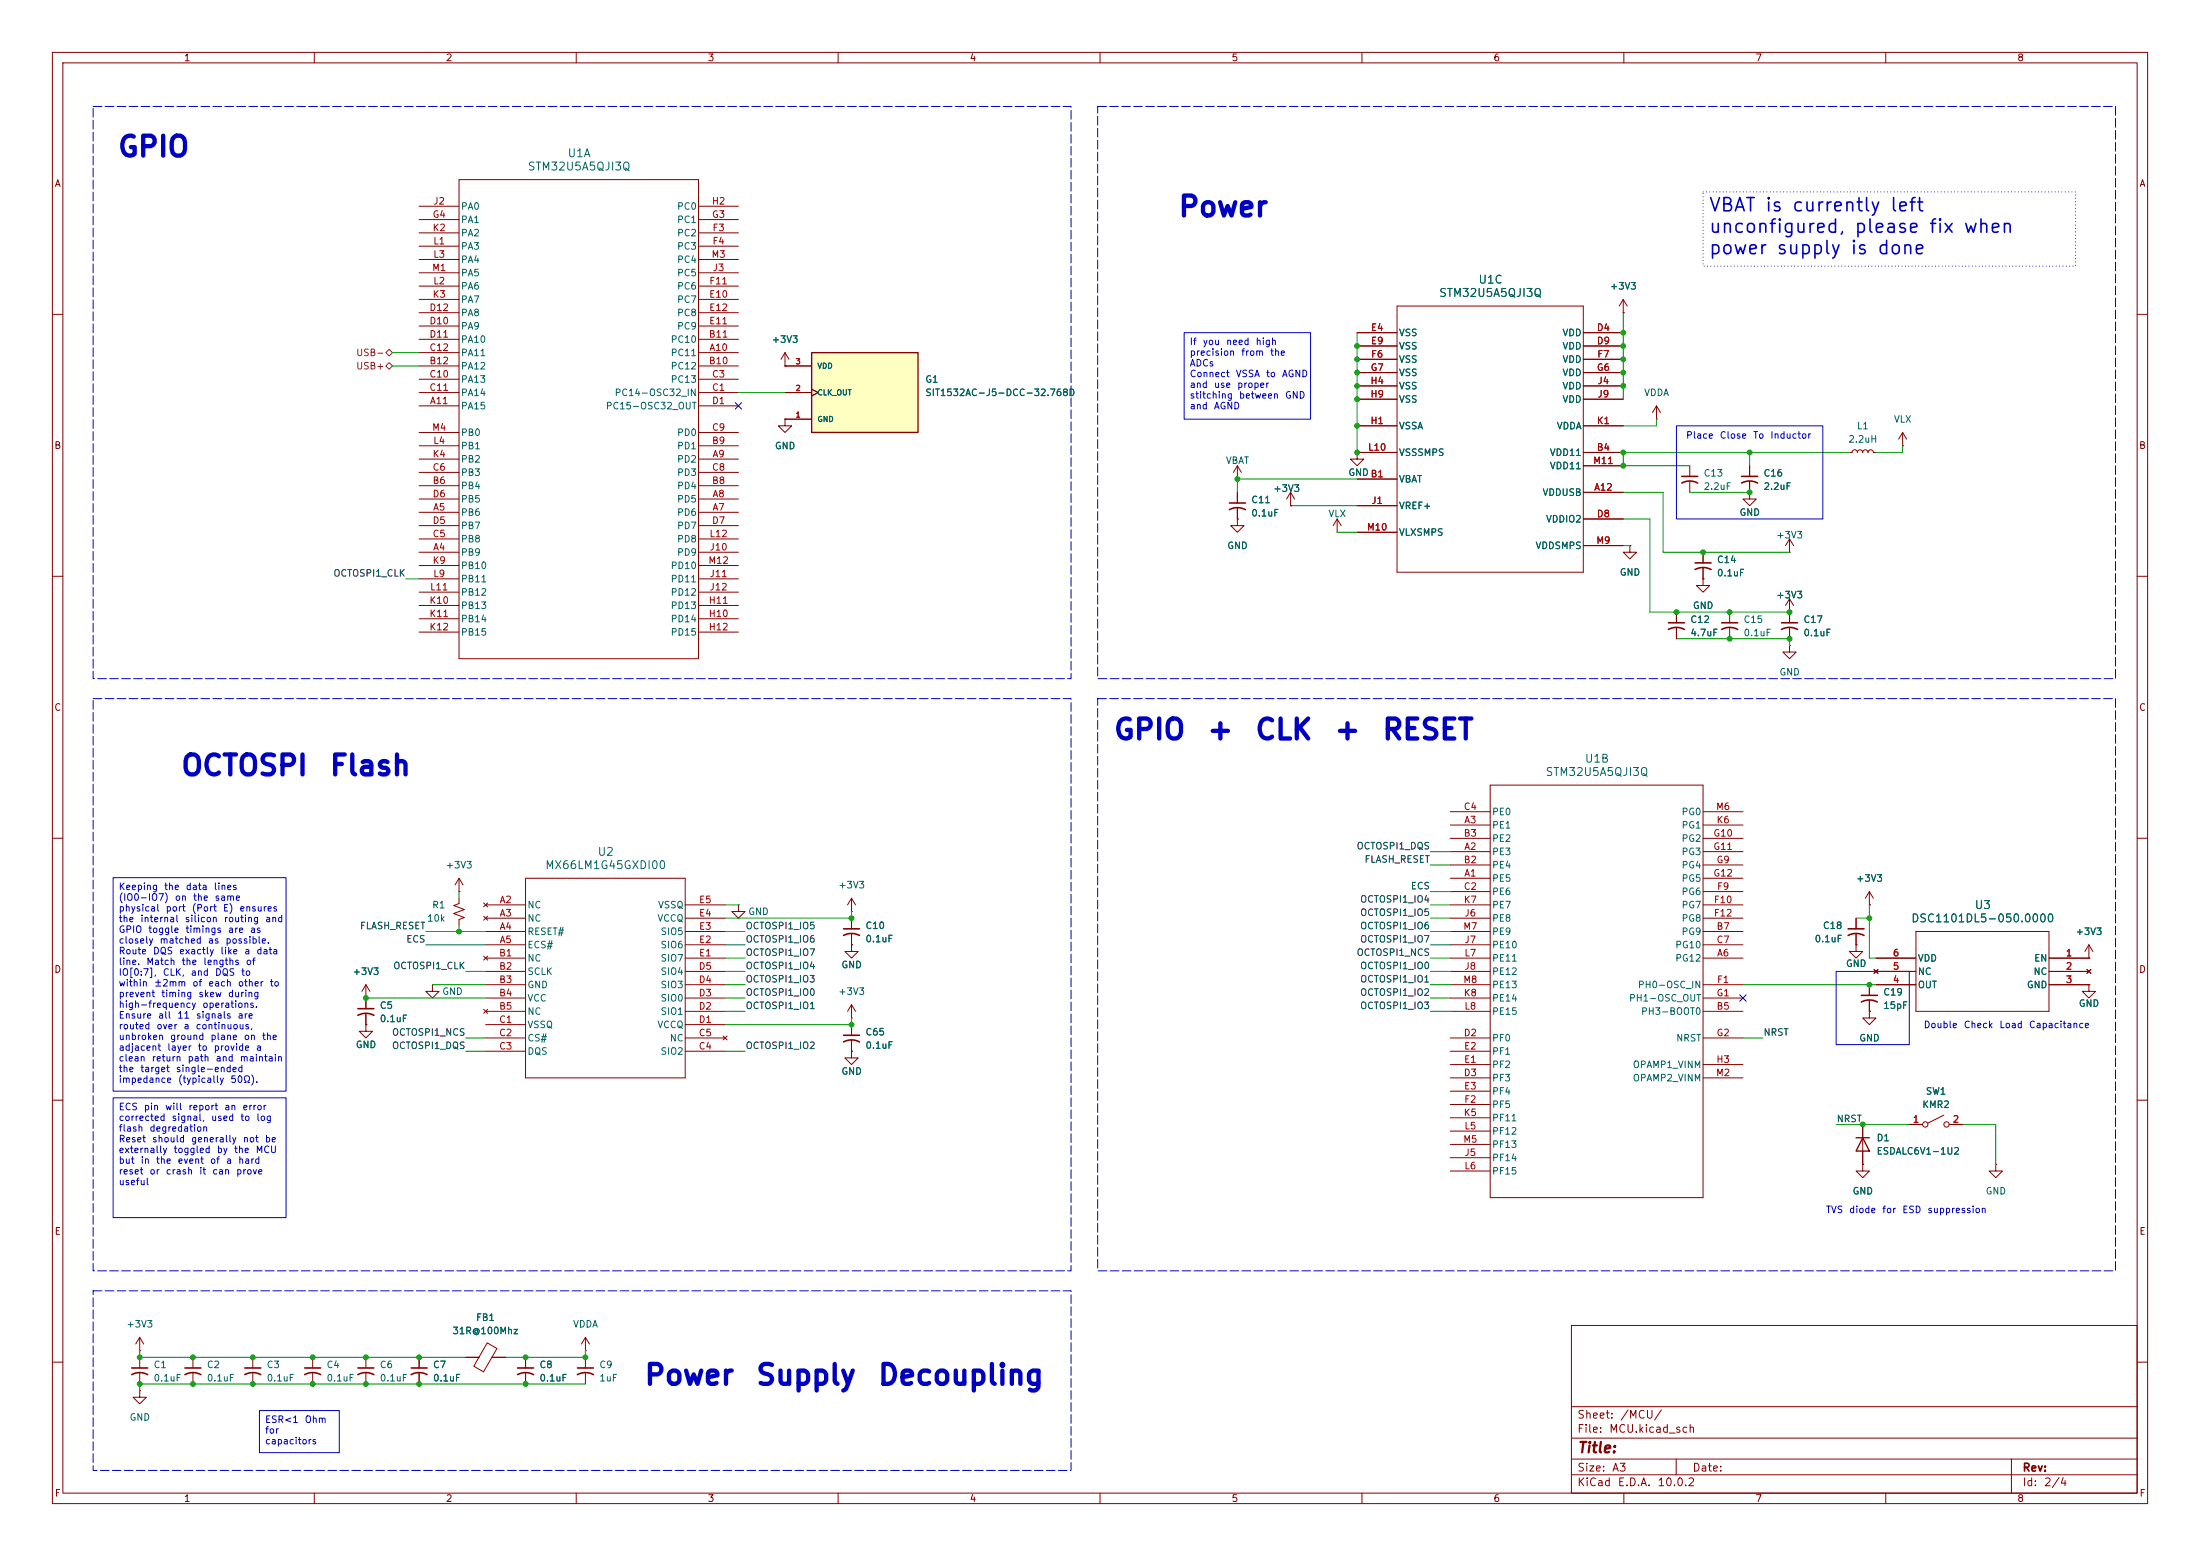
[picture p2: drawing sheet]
<svg xmlns="http://www.w3.org/2000/svg" width="420mm" height="297mm" viewBox="0 0 420 297" stroke-linecap="round" stroke-linejoin="round" font-family="sans-serif">
<g fill="none" stroke="#840000" stroke-width=".19">
<path d="M10 10h400v277h-400zM12 12h396v273h-396zM60 10v2M110 10v2M160 10v2M210 10v2M260 10v2M310 10v2M360 10v2M80 39.4h7.6M87.6 34.3h45.7v91.4h-45.7zM133.3 39.4h7.7"/>
<path d="M80 59.7h7.6M80 57.2h7.6M80 44.5h7.6M80 47h7.6M80 54.6h7.6M80 41.9h7.6M80 52.1h7.6M80 49.5h7.6M133.3 59.7h7.7M133.3 57.2h7.7M133.3 44.5h7.7M133.3 47h7.7"/>
<path d="M133.3 54.6h7.7M133.3 41.9h7.7M133.3 52.1h7.7M133.3 49.5h7.7M266.7 58.4h35.6v50.8h-35.6zM309.9 59.7h.1M309.9 57.2l-.8 1.2M309.9 57.2l.7 1.2M309.9 57.2v2.5M10 60h2M80 67.3h7.6M80 77.5h7.6"/>
<path d="M80 69.9h7.6M80 64.8h7.6M80 74.9h7.6M80 72.4h7.6M80 62.2h7.6M133.3 67.3h7.7M133.3 77.5h7.7M133.3 69.9h7.7M133.3 64.8h7.7M133.3 74.9h7.7M133.3 72.4h7.7M133.3 62.2h7.7"/>
<path d="M149.9 69.9h.1M149.9 67.3l-.8 1.3M149.9 67.3l.7 1.3M149.9 67.3v2.6M259.1 63.5h7.6M259.1 66h7.6M259.1 68.6h7.6M259.1 71.1h7.6M259.1 73.7h7.6M259.1 76.2h7.6M302.3 63.5h7.6M302.3 66h7.6"/>
<path d="M302.3 68.6h7.6M302.3 71.1h7.6M302.3 73.7h7.6M302.3 76.2h7.6M316.2 77.5l-.7 1.2M316.2 77.5l.8 1.2M316.2 77.5v2.5M408 60h2M80 97.8h7.6M80 95.3h7.6M80 87.6h7.6M80 92.7h7.6"/>
<path d="M80 85.1h7.6M80 90.2h7.6M80 82.6h7.6M133.3 97.8h7.7M133.3 95.3h7.7M133.3 87.6h7.7M133.3 92.7h7.7M133.3 85.1h7.7M133.3 90.2h7.7M133.3 82.6h7.7M149.9 80v1.3h1.2l-1.2 1.3-1.3-1.3h1.3M149.9 80h.1"/>
<path d="M236.2 91.4h.1M236.2 99.1v1.2h1.3l-1.3 1.3-1.3-1.3h1.3M236.2 99.1h.1M236.2 88.9l-.7 1.3M236.2 88.9l.8 1.3M236.2 88.9v2.5M236.2 94v2M236.2 97v2.1M246.4 96.5h.1M246.4 94l-.8 1.3M246.4 94l.7 1.3M246.4 94v2.5"/>
<path d="M255.3 99.1l-.8 1.2M255.3 99.1l.7 1.2M255.3 99.1v2.5M259.1 86.4v1.2h1.2l-1.2 1.3-1.3-1.3h1.3M259.1 86.4h.1M259.1 86.4h7.6M259.1 91.4h7.6M259.1 81.3h7.6M259.1 96.5h7.6M302.3 86.4h7.6M302.3 94h7.6M302.3 99.1h7.6"/>
<path d="M302.3 81.3h7.6M302.3 88.9h7.6M316.2 80h.1M322.6 88.9v2M322.6 91.9v2.1M334 94v1.3h1.3l-1.3 1.2-1.3-1.2h1.3M334 94h.1M334 88.9v2M334 91.9v2.1M353.1 86.4h.5l.1-.4 .4-.1 .3 .1 .2 .4 .1-.4 .4-.1 .4 .1 .1 .4 .1-.4 .4-.1 .4 .1 .1 .4 .2-.4 .3-.1 .4 .1 .1 .4h.5M363.2 85.1h.1M363.2 82.6l-.7 1.2"/>
<path d="M363.2 82.6l.8 1.2M363.2 82.6v2.5M10 110h2M80 105.4h7.6M80 102.9h7.6M80 100.3h7.6M80 118.1h7.6M80 115.6h7.6M80 110.5h7.6M80 113h7.6M80 108h7.6M133.3 105.4h7.7"/>
<path d="M133.3 102.9h7.7M133.3 100.3h7.7M133.3 118.1h7.7M133.3 115.6h7.7M133.3 110.5h7.7M133.3 113h7.7M133.3 108h7.7M255.3 101.6h.1M259.1 101.6h7.6M302.3 104.1h7.6M311.1 104.1v1.3h1.3l-1.3 1.3-1.2-1.3h1.2M311.1 104.1h.1"/>
<path d="M320 116.8v2.1M320 119.9v2M325.1 110.5v1.3h1.3l-1.3 1.2-1.3-1.2h1.3M325.1 110.5h.1M325.1 105.4v2M325.1 108.5v2M330.2 116.8v2.1M330.2 119.9v2M341.6 105.4h.1M341.6 116.8h.1M341.6 102.9v2.5M341.6 114.3v4.6"/>
<path d="M341.6 119.9v2M341.6 102.9l-.7 1.2M341.6 102.9l.8 1.2M341.6 114.3l-.7 1.3M341.6 114.3l.8 1.3M408 110h2M80 120.7h7.6M133.3 120.7h7.7M341.6 123.2v1.3h1.3l-1.3 1.2-1.2-1.2h1.2M341.6 123.2h.1M10 160h2M276.9 157.5h7.6"/>
<path d="M276.9 154.9h7.6M284.5 149.9h40.6v78.7h-40.6zM325.1 157.5h7.6M325.1 154.9h7.6M408 160h2M87.6 170.2h.1M87.6 171.5v1l-1 .3 2 .8-2 .8 2 .7-1 .4v1M87.6 167.6l-.7 1.3M87.6 167.6l.8 1.3M87.6 167.6v2.6M141 172.7v1.3h1.2l-1.2 1.3-1.3-1.3h1.3M141 172.7h.1"/>
<path d="M162.6 174h.1M162.6 171.5v2.5M162.6 175.3v2M162.6 178.3v2M162.6 171.5l-.8 1.2M162.6 171.5l.7 1.2M276.9 167.6h7.6M276.9 162.6h7.6M276.9 165.1h7.6M276.9 160h7.6M276.9 177.8h7.6M276.9 170.2h7.6"/>
<path d="M276.9 172.7h7.6M276.9 175.3h7.6M325.1 167.6h7.6M325.1 162.6h7.6M325.1 165.1h7.6M325.1 160h7.6M325.1 177.8h7.6M325.1 170.2h7.6M325.1 172.7h7.6M325.1 175.3h7.6M354.3 175.3v2M354.3 178.3v2"/>
<path d="M356.9 172.7h.1M356.9 170.2v2.5M356.9 170.2l-.8 1.3M356.9 170.2l.7 1.3M365.8 177.8h25.4v15.2h-25.4zM69.8 195.6v1.3h1.3l-1.3 1.2-1.2-1.2h1.2M69.8 195.6h.1M69.8 190.5v2M69.8 193.5v2.1M162.6 194.3h.1M162.6 180.3v1.3h1.2l-1.2 1.3-1.3-1.3h1.3M162.6 180.3h.1"/>
<path d="M162.6 191.8v2.5M162.6 195.6v2M162.6 198.6v2.1M162.6 191.8l-.8 1.2M162.6 191.8l.7 1.2M276.9 182.9h7.6M276.9 193h7.6M276.9 180.3h7.6M276.9 198.1h7.6M276.9 188h7.6M276.9 190.5h7.6M276.9 185.4h7.6"/>
<path d="M325.1 182.9h7.6M325.1 193h7.6M325.1 180.3h7.6M325.1 198.1h7.6M325.1 188h7.6M325.1 190.5h7.6M354.3 180.3v1.3h1.3l-1.3 1.3-1.2-1.3h1.2M354.3 180.3h.1M356.9 193v1.3h1.2l-1.2 1.3-1.3-1.3h1.3M356.9 193h.1M356.9 188v2M356.9 191v2"/>
<path d="M357.8 185l.7 .8M358.1 182.9h7.7M358.1 188h7.7M358.1 185.4h7.7M358.5 185l-.7 .8M391.2 182.9h7.6M391.2 188h7.6M391.2 185.4h7.6M398.4 185l.8 .8M398.8 188v1.2h1.2l-1.2 1.3-1.3-1.3h1.3M398.8 188h.1M398.8 182.9h.1"/>
<path d="M398.8 180.3l-.8 1.3M398.8 180.3l.7 1.3M398.8 180.3v2.6M399.2 185l-.8 .8M10 210h2M162.6 200.7v1.2h1.2l-1.2 1.3-1.3-1.3h1.3M162.6 200.7h.1M276.9 205.7h7.6M276.9 203.2h7.6M276.9 200.7h7.6M276.9 208.3h7.6M276.9 210.8h7.6"/>
<path d="M276.9 213.4h7.6M276.9 215.9h7.6M276.9 218.4h7.6M325.1 205.7h7.6M325.1 203.2h7.6M355.6 214.6v7.6M364.5 214.6h2.5M371.1 212.9l-3.1 1.5M372.1 214.6h2.5M408 210h2M276.9 221h7.6M276.9 223.5h7.6"/>
<path d="M355.6 222.2v1.3h1.3l-1.3 1.3-1.3-1.3h1.3M355.6 222.2h.1M381 222.2v1.3h1.3l-1.3 1.3-1.3-1.3h1.3M381 222.2h.1M80 259.1v2M88.9 259.1h2.5M93 256.3l1.9 1.1-2.6 4.4-1.9-1zM93.9 259.1h2.6M100.3 259.1v2M111.8 257.8h.1M111.8 255.3v2.5M111.8 259.1v2"/>
<path d="M111.8 255.3l-.8 1.2M111.8 255.3l.7 1.2M300 253h108v32h-108zM10 260h2M80 262.1v2.1M100.3 262.1v2.1M111.8 262.1v2.1M300 278.5h108M300 274.5h108M300 268.5h108M320 278.5v3M384 278.5v6.5"/>
<path d="M408 260h2M60 285v2M110 285v2M160 285v2M210 285v2M260 285v2M300 281.5h108M310 285v2M360 285v2"/>
<circle cx="367.5" cy="214.6" r=".51"/>
<circle cx="371.6" cy="214.6" r=".51"/>
</g>
<g fill="none" stroke="#840000" stroke-width=".3">
<path d="M234.7 97.3a3.2 3.2 0 0 1 3 0M234.7 96h3M321.1 92.2a3.2 3.2 0 0 1 3 0M321.1 90.9h3M332.5 92.2a3.2 3.2 0 0 1 3 0M332.5 90.9h3M318.5 118.9h3.1M323.6 108.7a3.2 3.2 0 0 1 3 0M323.6 107.4h3M328.7 118.9h3M340.1 118.9h3.1M318.5 120.1a3.2 3.2 0 0 1 3.1 0"/>
<path d="M328.7 120.1a3.2 3.2 0 0 1 3 0M340.1 120.1a3.2 3.2 0 0 1 3.1 0M161 178.6a3.2 3.2 0 0 1 3.1 0M161 177.3h3.1M352.8 178.6a3.2 3.2 0 0 1 3.1 0M352.8 177.3h3.1M68.3 193.8a3.2 3.2 0 0 1 3.1 0M68.3 192.5h3.1M161 198.9a3.2 3.2 0 0 1 3.1 0M161 197.6h3.1M355.3 191.3a3.2 3.2 0 0 1 3.1 0M355.3 190h3.1"/>
<path d="M78.5 262.4a3.2 3.2 0 0 1 3 0M78.5 261.1h3M98.8 262.4a3.2 3.2 0 0 1 3.1 0M98.8 261.1h3.1M110.2 262.4a3.2 3.2 0 0 1 3.1 0M110.2 261.1h3.1"/>
</g>
<path d="M354.3 217.2h2.6M355.6 217.2l1.3 2.5h-2.6z" fill="none" stroke="#840000" stroke-width=".25"/>
<path d="M154.9 67.3h20.4v15.3h-20.4z" fill="#ffffc2"/>
<path d="M154.9 67.3h20.4v15.3h-20.4z" fill="none" stroke="#840000" stroke-width=".25"/>
<g fill="none" stroke="#840000" stroke-width=".19">
<path d="M309.9 59.7h.1M149.9 69.9h.1M149.9 74.9h5M149.9 69.9h5M154.9 74.3l1.3 .6-1.3 .7M259.1 63.5h7.6M259.1 66h7.6M259.1 68.6h7.6M259.1 71.1h7.6M259.1 73.7h7.6M259.1 76.2h7.6M302.3 63.5h7.6"/>
<path d="M302.3 66h7.6M302.3 68.6h7.6M302.3 71.1h7.6M302.3 73.7h7.6M302.3 76.2h7.6M149.9 80h.1M149.9 80h5M236.2 99.1h.1M236.2 94v2M236.2 97v2.1M246.4 96.5h.1M259.1 86.4h.1"/>
<path d="M259.1 91.4h7.6M259.1 86.4h7.6M259.1 81.3h7.6M259.1 96.5h7.6M302.3 94h7.6M302.3 86.4h7.6M302.3 99.1h7.6M302.3 81.3h7.6M302.3 88.9h7.6M334 94h.1M334 88.9v2M334 91.9v2.1"/>
<path d="M259.1 101.6h7.6M302.3 104.1h7.6M311.1 104.1h.1M320 116.8v2.1M320 119.9v2M325.1 110.5h.1M325.1 105.4v2M325.1 108.5v2M341.6 116.8h.1M341.6 116.8v2.1M341.6 119.9v2M92.3 172.3l.8 .8"/>
<path d="M92.3 174.9l.8 .7M92.7 172.7h7.6M92.7 175.3h7.6M92.7 177.8h7.6M93.1 172.3l-.8 .8M93.1 174.9l-.8 .7M100.3 167.6h30.5v38.1h-30.5zM130.8 172.7h7.6M130.8 175.3h7.6M130.8 177.8h7.6M162.6 175.3v2M162.6 178.3v2"/>
<path d="M354.3 175.3v2M354.3 178.3v2M356.9 172.7h.1M69.8 190.5h.1M69.8 195.6h.1M69.8 188v4.5M69.8 193.5v2.1M69.8 188l-.7 1.2M69.8 188l.8 1.2M82.5 188v1.2h1.3l-1.3 1.3-1.2-1.3h1.2M82.5 188h.1M92.3 182.5l.8 .8"/>
<path d="M92.3 192.7l.8 .7M92.7 180.3h7.6M92.7 182.9h7.6M92.7 185.4h7.6M92.7 188h7.6M92.7 190.5h7.6M92.7 193h7.6M92.7 195.6h7.6M92.7 198.1h7.6M93.1 182.5l-.8 .8M93.1 192.7l-.8 .7M130.8 180.3h7.6"/>
<path d="M130.8 182.9h7.6M130.8 185.4h7.6M130.8 188h7.6M130.8 190.5h7.6M130.8 193h7.6M130.8 195.6h7.6M130.8 198.1h7.6M138 197.7l.8 .8M138.8 197.7l-.8 .8M162.6 180.3h.1M162.6 195.6v2M162.6 198.6v2.1"/>
<path d="M354.3 180.3h.1M356.9 193h.1M356.9 188v2M356.9 191v2M357.8 185l.7 .8M358.1 182.9h7.7M358.1 185.4h7.7M358.1 188h7.7M358.5 185l-.7 .8M391.2 182.9h7.6M391.2 185.4h7.6M391.2 188h7.6"/>
<path d="M398.4 185l.8 .8M398.8 182.9h.1M398.8 188h.1M399.2 185l-.8 .8M92.7 200.7h7.6M130.8 200.7h7.6M162.6 200.7h.1M355.6 214.6v2.6M355.6 219.7v2.5M364.5 214.6h2.5M372.1 214.6h2.5M355.6 222.2h.1"/>
<path d="M26.7 257.8h.1M26.7 255.3l-.8 1.2M26.7 255.3l.7 1.2M26.7 255.3v2.5M26.7 259.1v2M36.8 259.1v2M48.3 259.1v2M59.7 259.1v2M69.8 259.1v2M80 259.1v2M88.9 259.1h2.5M94 259.1h2.5"/>
<path d="M100.3 259.1v2M26.7 265.4v1.3h1.2l-1.2 1.3-1.3-1.3h1.3M26.7 265.4h.1M26.7 262.1v2.1M36.8 262.1v2.1M48.3 262.1v2.1M59.7 262.1v2.1M69.8 262.1v2.1M80 262.1v2.1M100.3 262.1v2.1"/>
</g>
<path d="M25.1 262.4a3.2 3.2 0 0 1 3.1 0M25.1 261.1h3.1M35.3 262.4a3.2 3.2 0 0 1 3.1 0M35.3 261.1h3.1M46.7 262.4a3.2 3.2 0 0 1 3.1 0M46.7 261.1h3.1M58.2 262.4a3.2 3.2 0 0 1 3 0M58.2 261.1h3M68.3 262.4a3.2 3.2 0 0 1 3.1 0M68.3 261.1h3.1" fill="none" stroke="#840000" stroke-width=".3"/>
<path d="M73.7 67.3l.6-.6 .6 .6-.6 .6zM73.7 69.9l.6-.7 .6 .7-.6 .6z" fill="none" stroke="#725600" stroke-width=".19"/>
<g fill="none" stroke="#009600" stroke-width=".19">
<path d="M309.9 59.7v16.5M74.9 67.3h5.1M74.9 69.9h5.1M141 74.9h8.9M259.1 63.5v22.9M246.4 96.5h12.7M259.1 91.4h-22.9v2.6M309.9 94h7.6v11.4h24.1M309.9 99.1h5.1v17.7h26.6M316.2 80v1.3h-6.3M322.6 94h11.4M334 86.4v2.5"/>
<path d="M353.1 86.4h-43.2v2.5h12.7M363.2 85.1v1.3h-5.1M77.5 110.5h2.5M255.3 101.6h3.8M309.9 104.1h1.2M320 121.9h21.6v1.3M81.3 177.8h11.4M87.6 170.2v1.3M87.6 176.5v1.3M138.4 177.8h3.8M138.4 172.7h2.6M162.6 174v1.3h-24.2"/>
<path d="M273 175.3h3.9M273 177.8h3.9M273 172.7h3.9M273 162.6h3.9M273 165.1h3.9M273 170.2h3.9M354.3 175.3h2.6M356.9 172.7v10.2h1.2M69.8 190.5h22.9M81.3 180.3h11.4M82.5 188h10.2M88.9 185.4h3.8"/>
<path d="M88.9 198.1h3.8M138.4 182.9h3.8M138.4 188h3.8M138.4 185.4h3.8M138.4 190.5h3.8M138.4 180.3h3.8M138.4 193h3.8M162.6 194.3v1.3h-24.2M273 182.9h3.9M273 188h3.9M273 185.4h3.9M273 190.5h3.9"/>
<path d="M273 180.3h3.9M273 193h3.9M332.7 188h25.4M332.7 198.1h3.8M88.9 200.7h3.8M138.4 200.7h3.8M350.5 214.6h14M374.6 214.6h6.4v7.6M26.7 257.8v1.3h62.2M111.8 257.8v1.3h-15.3M111.8 264.2h-85.1v1.2"/>
</g>
<path d="M140.4 76.9l1.2 1.2M141.6 76.9l-1.2 1.2M332.1 189.9l1.2 1.2M333.3 189.9l-1.2 1.2" fill="none" stroke="#000084" stroke-width=".19"/>
<path d="M226.1 63.5h24.1v16.5h-24.1zM320 81.3h28v17.8h-28zM21.6 167.5h33v40.8h-33zM350.5 185.4h14v14h-14zM21.6 209.6h33v22.8h-33zM49.5 269.2h15.3v8.1h-15.3z" fill="none" stroke="#0000c2" stroke-width=".19"/>
<path d="M325.1 36.6h71.1v14.2h-71.1z" fill="none" stroke="#0000c2" stroke-width=".19" stroke-dasharray="0 .6"/>
<path d="M17.8 20.3h186.7v109.2h-186.7zM209.5 20.3h194.4v109.2h-194.4zM17.8 133.4h186.7v109.2h-186.7zM209.5 133.4h194.4v109.2h-194.4zM17.8 246.4h186.7v34.3h-186.7z" fill="none" stroke="#0000c2" stroke-width=".19" stroke-dasharray="1.7 .6"/>
<g fill="#009600" stroke="#009600" stroke-width=".19">
<circle cx="320" cy="116.8" r=".46"/>
<circle cx="341.6" cy="116.8" r=".46"/>
<circle cx="325.1" cy="105.4" r=".46"/>
<circle cx="330.2" cy="116.8" r=".46"/>
<circle cx="334" cy="86.4" r=".46"/>
<circle cx="330.2" cy="121.9" r=".46"/>
<circle cx="341.6" cy="121.9" r=".46"/>
<circle cx="259.1" cy="81.3" r=".46"/>
<circle cx="259.1" cy="86.4" r=".46"/>
<circle cx="236.2" cy="91.4" r=".46"/>
<circle cx="259.1" cy="76.2" r=".46"/>
<circle cx="259.1" cy="68.6" r=".46"/>
<circle cx="259.1" cy="66" r=".46"/>
<circle cx="259.1" cy="71.1" r=".46"/>
<circle cx="259.1" cy="73.7" r=".46"/>
<circle cx="309.9" cy="73.7" r=".46"/>
<circle cx="309.9" cy="88.9" r=".46"/>
<circle cx="309.9" cy="86.4" r=".46"/>
<circle cx="309.9" cy="68.6" r=".46"/>
<circle cx="309.9" cy="71.1" r=".46"/>
<circle cx="334" cy="94" r=".46"/>
<circle cx="356.9" cy="188" r=".46"/>
<circle cx="356.9" cy="175.3" r=".46"/>
<circle cx="355.6" cy="214.6" r=".46"/>
<circle cx="309.9" cy="66" r=".46"/>
<circle cx="309.9" cy="63.5" r=".46"/>
<circle cx="162.6" cy="195.6" r=".46"/>
<circle cx="162.6" cy="175.3" r=".46"/>
<circle cx="69.8" cy="190.5" r=".46"/>
<circle cx="87.6" cy="177.8" r=".46"/>
<circle cx="26.7" cy="259.1" r=".46"/>
<circle cx="36.8" cy="259.1" r=".46"/>
<circle cx="80" cy="264.2" r=".46"/>
<circle cx="69.8" cy="264.2" r=".46"/>
<circle cx="48.3" cy="264.2" r=".46"/>
<circle cx="59.7" cy="264.2" r=".46"/>
<circle cx="48.3" cy="259.1" r=".46"/>
<circle cx="36.8" cy="264.2" r=".46"/>
<circle cx="59.7" cy="259.1" r=".46"/>
<circle cx="26.7" cy="264.2" r=".46"/>
<circle cx="69.8" cy="259.1" r=".46"/>
<circle cx="100.3" cy="259.1" r=".46"/>
<circle cx="80" cy="259.1" r=".46"/>
<circle cx="100.3" cy="264.2" r=".46"/>
<circle cx="111.8" cy="259.1" r=".46"/>
</g>
<g font-size="3.8" fill="#0000c2">
<text x="22.2" y="30.9">GPIO</text>
<text x="224.7" y="42.3">Power</text>
<text x="212.4" y="142.1">GPIO</text>
<text x="230.2" y="142.1">+</text>
<text x="239.4" y="142.1">CLK</text>
<text x="254.5" y="142.1">+</text>
<text x="263.7" y="142.1">RESET</text>
<text x="34.3" y="149">OCTOSPI</text>
<text x="62.7" y="149">Flash</text>
<text x="122.8" y="265.3">Power</text>
<text x="144.1" y="265.3">Supply</text>
<text x="167.4" y="265.3">Decoupling</text>
</g>
<g font-size="2.5" fill="#0000c2">
<text x="326.1" y="41">VBAT is currently left</text>
<text x="326.1" y="45.1">unconfigured, please fix when</text>
<text x="326.1" y="49.2">power supply is done</text>
</g>
<text font-size="2" fill="#840000" x="301" y="277.8">Title:</text>
<g font-size="1.5" fill="#006464">
<text x="100.6" y="32.9">STM32U5A5QJI3Q</text>
<text x="108.2" y="30.4">U1A</text>
<text x="274.6" y="57">STM32U5A5QJI3Q</text>
<text x="282.1" y="54.5">U1C</text>
<text x="294.9" y="148.5">STM32U5A5QJI3Q</text>
<text x="302.4" y="145.9">U1B</text>
<text x="104" y="166.3">MX66LM1G45GXDI00</text>
<text x="114" y="163.7">U2</text>
<text x="376.9" y="173.9">U3</text>
<text x="364.7" y="176.4">DSC1101DL5-050.0000</text>
</g>
<g font-size="1.5" fill="#840000">
<text x="301" y="273.8">File:</text>
<text x="301" y="271.1">Sheet:</text>
<text x="307.1" y="273.8">MCU.kicad_sch</text>
<text x="309.2" y="271.1">/MCU/</text>
<text x="301" y="281.2">Size:</text>
<text x="307.6" y="281.2">A3</text>
<text x="323" y="281.2">Date:</text>
<text x="386" y="281.2">Rev:</text>
<text x="301" y="284">KiCad</text>
<text x="308.7" y="284">E.D.A.</text>
<text x="316.3" y="284">10.0.2</text>
<text x="386" y="284">Id:</text>
<text x="390.1" y="284">2/4</text>
</g>
<g font-size="1.3" fill="#840000">
<text x="35" y="12">1</text>
<text x="85" y="12">2</text>
<text x="135" y="12">3</text>
<text x="185" y="12">4</text>
<text x="235" y="12">5</text>
<text x="285" y="12">6</text>
<text x="335" y="12">7</text>
<text x="385" y="12">8</text>
<text x="10.3" y="36">A</text>
<text x="408.3" y="36">A</text>
<text x="10.3" y="86">B</text>
<text x="408.2" y="86">B</text>
<text x="10.3" y="136">C</text>
<text x="408.2" y="136">C</text>
<text x="10.3" y="186">D</text>
<text x="408.2" y="186">D</text>
<text x="10.3" y="236">E</text>
<text x="408.3" y="236">E</text>
<text x="10.3" y="286">F</text>
<text x="35" y="287">1</text>
<text x="85" y="287">2</text>
<text x="135" y="287">3</text>
<text x="185" y="287">4</text>
<text x="235" y="287">5</text>
<text x="285" y="287">6</text>
<text x="335" y="287">7</text>
<text x="385" y="287">8</text>
<text x="408.3" y="286">F</text>
</g>
<g font-size="1.3" fill="#a90000">
<text x="82.5" y="41.9">G4</text>
<text x="82.6" y="39.3">J2</text>
<text x="135.8" y="39.3">H2</text>
<text x="135.8" y="41.9">G3</text>
<text x="82.5" y="44.4">K2</text>
<text x="82.6" y="47">L1</text>
<text x="135.9" y="44.4">F3</text>
<text x="135.9" y="47">F4</text>
<text x="82.4" y="52">M1</text>
<text x="82.6" y="49.5">L3</text>
<text x="135.7" y="49.5">M3</text>
<text x="136" y="52">J3</text>
<text x="81.9" y="59.7">D12</text>
<text x="82.5" y="57.1">K3</text>
<text x="82.6" y="54.6">L2</text>
<text x="135.3" y="57.1">E10</text>
<text x="135.3" y="59.7">E12</text>
<text x="135.3" y="54.6">F11</text>
<text x="81.9" y="62.2">D10</text>
<text x="81.9" y="64.7">D11</text>
<text x="135.2" y="64.7">B11</text>
<text x="135.3" y="62.2">E11</text>
<text x="261.6" y="63.5">E4</text>
<text x="304.7" y="63.5">D4</text>
<text x="81.9" y="69.8">B12</text>
<text x="81.9" y="67.3">C12</text>
<text x="135.2" y="69.8">B10</text>
<text x="135.3" y="67.3">A10</text>
<text x="261.5" y="71.1">G7</text>
<text x="261.6" y="66">E9</text>
<text x="261.6" y="68.6">F6</text>
<text x="304.7" y="66">D9</text>
<text x="304.7" y="71.1">G6</text>
<text x="304.8" y="68.6">F7</text>
<text x="81.9" y="72.4">C10</text>
<text x="81.9" y="74.9">C11</text>
<text x="82" y="77.4">A11</text>
<text x="135.8" y="74.9">C1</text>
<text x="135.8" y="72.4">C3</text>
<text x="135.8" y="77.4">D1</text>
<text x="261.5" y="73.6">H4</text>
<text x="261.5" y="76.2">H9</text>
<text x="304.9" y="73.6">J4</text>
<text x="304.9" y="76.2">J9</text>
<text x="82.4" y="82.5">M4</text>
<text x="135.8" y="82.5">C9</text>
<text x="261.5" y="81.3">H1</text>
<text x="304.7" y="81.3">K1</text>
<text x="82.5" y="87.6">K4</text>
<text x="82.6" y="85.1">L4</text>
<text x="135.8" y="85.1">B9</text>
<text x="135.9" y="87.6">A9</text>
<text x="261.1" y="86.3">L10</text>
<text x="304" y="88.9">M11</text>
<text x="304.7" y="86.3">B4</text>
<text x="82.5" y="92.7">B6</text>
<text x="82.5" y="90.1">C6</text>
<text x="82.5" y="95.2">D6</text>
<text x="135.8" y="92.7">B8</text>
<text x="135.8" y="90.1">C8</text>
<text x="135.9" y="95.2">A8</text>
<text x="304.2" y="94">A12</text>
<text x="82.5" y="100.3">D5</text>
<text x="82.6" y="97.8">A5</text>
<text x="135.8" y="100.3">D7</text>
<text x="135.9" y="97.8">A7</text>
<text x="260.9" y="101.6">M10</text>
<text x="261.7" y="96.5">J1</text>
<text x="304.7" y="99">D8</text>
<text x="82.5" y="102.8">C5</text>
<text x="82.5" y="107.9">K9</text>
<text x="82.6" y="105.4">A4</text>
<text x="135.1" y="107.9">M12</text>
<text x="135.3" y="102.8">L12</text>
<text x="135.4" y="105.4">J10</text>
<text x="304.6" y="104.1">M9</text>
<text x="82" y="113">L11</text>
<text x="82.6" y="110.5">L9</text>
<text x="135.4" y="110.5">J11</text>
<text x="135.4" y="113">J12</text>
<text x="81.9" y="115.5">K10</text>
<text x="81.9" y="118.1">K11</text>
<text x="135.2" y="118.1">H10</text>
<text x="135.2" y="115.5">H11</text>
<text x="81.9" y="120.6">K12</text>
<text x="135.2" y="120.6">H12</text>
<text x="279.3" y="154.9">C4</text>
<text x="327.5" y="154.9">M6</text>
<text x="279.3" y="160">B3</text>
<text x="279.4" y="157.5">A3</text>
<text x="327" y="160">G10</text>
<text x="327.6" y="157.5">K6</text>
<text x="279.3" y="165.1">B2</text>
<text x="279.4" y="167.6">A1</text>
<text x="279.4" y="162.5">A2</text>
<text x="327" y="162.5">G11</text>
<text x="327" y="167.6">G12</text>
<text x="327.6" y="165.1">G9</text>
<text x="95.3" y="172.7">A2</text>
<text x="133.3" y="172.7">E5</text>
<text x="279.3" y="170.2">C2</text>
<text x="279.3" y="172.7">K7</text>
<text x="327.1" y="172.7">F10</text>
<text x="327.7" y="170.2">F9</text>
<text x="95.3" y="175.2">A3</text>
<text x="95.3" y="177.8">A4</text>
<text x="133.3" y="177.8">E3</text>
<text x="133.3" y="175.2">E4</text>
<text x="279.2" y="177.8">M7</text>
<text x="279.5" y="175.2">J6</text>
<text x="327.1" y="175.2">F12</text>
<text x="327.6" y="177.8">B7</text>
<text x="95.2" y="182.9">B1</text>
<text x="95.2" y="185.4">B2</text>
<text x="95.3" y="180.3">A5</text>
<text x="133.3" y="185.4">D5</text>
<text x="133.3" y="182.9">E1</text>
<text x="133.3" y="180.3">E2</text>
<text x="279.4" y="182.9">L7</text>
<text x="279.5" y="180.3">J7</text>
<text x="279.5" y="185.4">J8</text>
<text x="327.6" y="180.3">C7</text>
<text x="327.7" y="182.9">A6</text>
<text x="361.2" y="185.4">5</text>
<text x="361.2" y="182.9">6</text>
<text x="394.3" y="182.9">1</text>
<text x="394.3" y="185.4">2</text>
<text x="95.2" y="187.9">B3</text>
<text x="95.2" y="190.5">B4</text>
<text x="133.3" y="190.5">D3</text>
<text x="133.3" y="187.9">D4</text>
<text x="279.2" y="187.9">M8</text>
<text x="279.3" y="190.5">K8</text>
<text x="327.6" y="190.5">G1</text>
<text x="327.7" y="187.9">F1</text>
<text x="361.2" y="187.9">4</text>
<text x="394.3" y="187.9">3</text>
<text x="95.2" y="193">B5</text>
<text x="95.2" y="195.6">C1</text>
<text x="133.3" y="195.6">D1</text>
<text x="133.3" y="193">D2</text>
<text x="279.4" y="193">L8</text>
<text x="327.6" y="193">B5</text>
<text x="95.2" y="198.1">C2</text>
<text x="95.2" y="200.6">C3</text>
<text x="133.3" y="200.6">C4</text>
<text x="133.3" y="198.1">C5</text>
<text x="279.3" y="198.1">D2</text>
<text x="279.4" y="203.2">E1</text>
<text x="279.4" y="200.6">E2</text>
<text x="327.6" y="203.2">H3</text>
<text x="327.6" y="198.1">G2</text>
<text x="279.3" y="205.7">D3</text>
<text x="279.4" y="208.3">E3</text>
<text x="327.5" y="205.7">M2</text>
<text x="279.3" y="213.3">K5</text>
<text x="279.4" y="210.8">F2</text>
<text x="279.4" y="215.9">L5</text>
<text x="365.1" y="214.6">1</text>
<text x="372.7" y="214.6">2</text>
<text x="279.2" y="218.4">M5</text>
<text x="279.5" y="221">J5</text>
<text x="279.4" y="223.5">L6</text>
</g>
<g font-size="1.3" fill="#006464">
<text x="87.9" y="40.3">PA0</text>
<text x="129.1" y="40.3">PC0</text>
<text x="87.9" y="42.9">PA1</text>
<text x="87.9" y="45.4">PA2</text>
<text x="87.9" y="48">PA3</text>
<text x="129.1" y="45.4">PC2</text>
<text x="129.1" y="48">PC3</text>
<text x="129.1" y="42.9">PC1</text>
<text x="87.9" y="50.5">PA4</text>
<text x="87.9" y="53">PA5</text>
<text x="129.1" y="53">PC5</text>
<text x="129.1" y="50.5">PC4</text>
<text x="87.9" y="58.1">PA7</text>
<text x="87.9" y="55.6">PA6</text>
<text x="129.1" y="58.1">PC7</text>
<text x="129.1" y="55.6">PC6</text>
<text x="307.2" y="55.6">+3V3</text>
<text x="87.9" y="63.2">PA9</text>
<text x="87.9" y="65.7">PA10</text>
<text x="87.9" y="60.7">PA8</text>
<text x="127.9" y="65.7">PC10</text>
<text x="129.1" y="63.2">PC9</text>
<text x="129.1" y="60.7">PC8</text>
<text x="147.2" y="65.7">+3V3</text>
<text x="267" y="64.5">VSS</text>
<text x="298.2" y="64.5">VDD</text>
<text x="87.9" y="70.8">PA12</text>
<text x="87.9" y="68.3">PA11</text>
<text x="127.9" y="68.3">PC11</text>
<text x="127.9" y="70.8">PC12</text>
<text x="267" y="67">VSS</text>
<text x="267" y="69.6">VSS</text>
<text x="298.2" y="67">VDD</text>
<text x="298.2" y="69.6">VDD</text>
<text x="87.9" y="73.4">PA13</text>
<text x="87.9" y="75.9">PA14</text>
<text x="117.2" y="75.9">PC14-OSC32_IN</text>
<text x="127.9" y="73.4">PC13</text>
<text x="176.5" y="73.4">G1</text>
<text x="176.5" y="75.9">SIT1532AC-J5-DCC-32.768D</text>
<text x="267" y="72.1">VSS</text>
<text x="267" y="74.6">VSS</text>
<text x="267" y="77.2">VSS</text>
<text x="298.2" y="72.1">VDD</text>
<text x="298.2" y="74.6">VDD</text>
<text x="298.2" y="77.2">VDD</text>
<text x="313.8" y="75.9">VDDA</text>
<text x="87.9" y="78.4">PA15</text>
<text x="87.9" y="83.5">PB0</text>
<text x="115.5" y="78.4">PC15-OSC32_OUT</text>
<text x="129.1" y="83.5">PD0</text>
<text x="267" y="82.3">VSSA</text>
<text x="297.1" y="82.3">VDDA</text>
<text x="354.4" y="82.3">L1</text>
<text x="361.5" y="81">VLX</text>
<text x="87.9" y="88.6">PB2</text>
<text x="87.9" y="86.1">PB1</text>
<text x="129.1" y="88.6">PD2</text>
<text x="129.1" y="86.1">PD1</text>
<text x="147.8" y="86.1">GND</text>
<text x="233.9" y="88.9">VBAT</text>
<text x="267" y="87.3">VSSSMPS</text>
<text x="295.8" y="87.3">VDD11</text>
<text x="295.8" y="89.9">VDD11</text>
<text x="352.7" y="84.8">2.2uH</text>
<text x="87.9" y="93.7">PB4</text>
<text x="87.9" y="91.1">PB3</text>
<text x="129.1" y="93.7">PD4</text>
<text x="129.1" y="91.1">PD3</text>
<text x="243" y="94.2">+3V3</text>
<text x="257.3" y="91.1">GNDB1</text>
<text x="267" y="92.4">VBAT</text>
<text x="294.4" y="95">VDDUSB</text>
<text x="325.1" y="91.3">C13</text>
<text x="325.1" y="93.8">2.2uF</text>
<text x="336.6" y="91.3">C16</text>
<text x="336.6" y="93.8">2.2uF</text>
<text x="87.9" y="98.8">PB6</text>
<text x="87.9" y="101.3">PB7</text>
<text x="87.9" y="96.2">PB5</text>
<text x="129.1" y="98.8">PD6</text>
<text x="129.1" y="96.2">PD5</text>
<text x="129.1" y="101.3">PD7</text>
<text x="238.8" y="96.3">C11</text>
<text x="238.8" y="98.9">0.1uF</text>
<text x="253.5" y="99">VLX</text>
<text x="267" y="97.5">VREF+</text>
<text x="295" y="100">VDDIO2</text>
<text x="332" y="98.8">GND</text>
<text x="87.9" y="106.4">PB9</text>
<text x="87.9" y="103.8">PB8</text>
<text x="129.1" y="106.4">PD9</text>
<text x="129.1" y="103.8">PD8</text>
<text x="234.2" y="105.1">GND</text>
<text x="267" y="102.6">VLXSMPS</text>
<text x="293" y="105.1">VDDSMPS</text>
<text x="327.7" y="107.8">C14</text>
<text x="339" y="103.1">+3V3</text>
<text x="87.9" y="108.9">PB10</text>
<text x="87.9" y="111.5">PB11</text>
<text x="127.9" y="111.5">PD11</text>
<text x="127.9" y="108.9">PD10</text>
<text x="309.1" y="110.2">GND</text>
<text x="327.7" y="110.3">0.1uF</text>
<text x="87.9" y="116.5">PB13</text>
<text x="87.9" y="119.1">PB14</text>
<text x="87.9" y="114">PB12</text>
<text x="127.9" y="119.1">PD14</text>
<text x="127.9" y="116.5">PD13</text>
<text x="127.9" y="114">PD12</text>
<text x="322.6" y="119.2">C12</text>
<text x="323.1" y="116.5">GND</text>
<text x="332.7" y="119.2">C15</text>
<text x="339" y="114.5">+3V3</text>
<text x="344.2" y="119.2">C17</text>
<text x="87.9" y="121.6">PB15</text>
<text x="127.9" y="121.6">PD15</text>
<text x="322.6" y="121.7">4.7uF</text>
<text x="332.7" y="121.7">0.1uF</text>
<text x="344.2" y="121.7">0.1uF</text>
<text x="339.6" y="129.2">GND</text>
<text x="284.7" y="155.9">PE0</text>
<text x="320.9" y="155.9">PG0</text>
<text x="284.7" y="158.5">PE1</text>
<text x="284.7" y="161">PE2</text>
<text x="320.9" y="161">PG2</text>
<text x="320.9" y="158.5">PG1</text>
<text x="85" y="166.1">+3V3</text>
<text x="284.7" y="163.5">PE3</text>
<text x="284.7" y="166.1">PE4</text>
<text x="320.9" y="166.1">PG4</text>
<text x="320.9" y="163.5">PG3</text>
<text x="82.4" y="173.7">R1</text>
<text x="100.6" y="173.7">NC</text>
<text x="125.5" y="173.7">VSSQ</text>
<text x="159.9" y="169.9">+3V3</text>
<text x="284.7" y="168.6">PE5</text>
<text x="284.7" y="171.2">PE6</text>
<text x="284.7" y="173.7">PE7</text>
<text x="320.9" y="171.2">PG6</text>
<text x="320.9" y="173.7">PG7</text>
<text x="320.9" y="168.6">PG5</text>
<text x="354.2" y="168.6">+3V3</text>
<text x="81.4" y="176.2">10k</text>
<text x="100.6" y="176.2">NC</text>
<text x="100.6" y="178.8">RESET#</text>
<text x="125.4" y="176.2">VCCQ</text>
<text x="126" y="178.8">SIO5</text>
<text x="142.7" y="175">GND</text>
<text x="165.1" y="177.6">C10</text>
<text x="284.7" y="176.2">PE8</text>
<text x="284.7" y="178.8">PE9</text>
<text x="320.9" y="178.8">PG9</text>
<text x="320.9" y="176.2">PG8</text>
<text x="347.9" y="177.6">C18</text>
<text x="396.1" y="178.8">+3V3</text>
<text x="100.6" y="181.3">ECS#</text>
<text x="100.6" y="183.9">NC</text>
<text x="126" y="183.9">SIO7</text>
<text x="126" y="181.3">SIO6</text>
<text x="160.5" y="185.1">GND</text>
<text x="165.1" y="180.2">0.1uF</text>
<text x="284.7" y="181.3">PE10</text>
<text x="284.7" y="183.9">PE11</text>
<text x="319.7" y="183.9">PG12</text>
<text x="319.7" y="181.3">PG10</text>
<text x="346.3" y="180.2">0.1uF</text>
<text x="352.3" y="184.9">GND</text>
<text x="366" y="183.9">VDD</text>
<text x="388.2" y="183.9">EN</text>
<text x="67.2" y="186.4">+3V3</text>
<text x="84.3" y="190.2">GND</text>
<text x="100.6" y="186.4">SCLK</text>
<text x="100.6" y="188.9">GND</text>
<text x="100.6" y="191.5">VCC</text>
<text x="126" y="191.5">SIO0</text>
<text x="126" y="188.9">SIO3</text>
<text x="126" y="186.4">SIO4</text>
<text x="159.9" y="190.2">+3V3</text>
<text x="284.7" y="186.4">PE12</text>
<text x="284.7" y="191.5">PE14</text>
<text x="284.7" y="188.9">PE13</text>
<text x="310.9" y="191.5">PH1-OSC_OUT</text>
<text x="312.6" y="188.9">PH0-OSC_IN</text>
<text x="359.4" y="190.3">C19</text>
<text x="366" y="188.9">OUT</text>
<text x="366" y="186.4">NC</text>
<text x="386.8" y="188.9">GND</text>
<text x="388.1" y="186.4">NC</text>
<text x="72.4" y="192.9">C5</text>
<text x="72.4" y="195.4">0.1uF</text>
<text x="100.6" y="194">NC</text>
<text x="100.6" y="196.6">VSSQ</text>
<text x="125.4" y="196.6">VCCQ</text>
<text x="126" y="194">SIO1</text>
<text x="165.1" y="197.9">C65</text>
<text x="284.7" y="194">PE15</text>
<text x="313.2" y="194">PH3-BOOT0</text>
<text x="359.4" y="192.9">15pF</text>
<text x="396.7" y="192.5">GND</text>
<text x="67.8" y="200.4">GND</text>
<text x="100.6" y="199.1">CS#</text>
<text x="100.6" y="201.6">DQS</text>
<text x="126" y="201.6">SIO2</text>
<text x="127.8" y="199.1">NC</text>
<text x="165.1" y="200.5">0.1uF</text>
<text x="284.7" y="199.1">PF0</text>
<text x="284.7" y="201.6">PF1</text>
<text x="319.9" y="199.1">NRST</text>
<text x="354.8" y="199.1">GND</text>
<text x="160.5" y="205.4">GND</text>
<text x="284.7" y="206.7">PF3</text>
<text x="284.7" y="204.2">PF2</text>
<text x="284.7" y="209.3">PF4</text>
<text x="311.6" y="204.2">OPAMP1_VINM</text>
<text x="311.6" y="206.7">OPAMP2_VINM</text>
<text x="367.5" y="209.3">SW1</text>
<text x="284.7" y="211.8">PF5</text>
<text x="284.7" y="214.3">PF11</text>
<text x="366.9" y="211.8">KMR2</text>
<text x="284.7" y="222">PF14</text>
<text x="284.7" y="216.9">PF12</text>
<text x="284.7" y="219.4">PF13</text>
<text x="358.1" y="218.1">D1</text>
<text x="358.1" y="220.7">ESDALC6V1-1U2</text>
<text x="284.7" y="224.5">PF15</text>
<text x="353.6" y="228.3">GND</text>
<text x="379" y="228.3">GND</text>
<text x="24" y="253.7">+3V3</text>
<text x="86.3" y="255">31R@100Mhz</text>
<text x="90.8" y="252.4">FB1</text>
<text x="109.3" y="253.7">VDDA</text>
<text x="29.2" y="261.4">C1</text>
<text x="29.2" y="264">0.1uF</text>
<text x="39.4" y="261.4">C2</text>
<text x="39.4" y="264">0.1uF</text>
<text x="50.8" y="261.4">C3</text>
<text x="50.8" y="264">0.1uF</text>
<text x="62.2" y="261.4">C4</text>
<text x="62.2" y="264">0.1uF</text>
<text x="72.4" y="261.4">C6</text>
<text x="72.4" y="264">0.1uF</text>
<text x="82.6" y="261.4">C7</text>
<text x="82.6" y="264">0.1uF</text>
<text x="102.9" y="261.4">C8</text>
<text x="102.9" y="264">0.1uF</text>
<text x="114.3" y="261.4">C9</text>
<text x="114.3" y="264">1uF</text>
<text x="24.6" y="271.5">GND</text>
</g>
<g font-size="1.3" fill="#725600">
<text x="67.9" y="68.3">USB-</text>
<text x="67.9" y="70.8">USB+</text>
</g>
<g font-size="1.3" fill="#0000c2">
<text x="227" y="66.2">If</text>
<text x="227" y="68.2">precision</text>
<text x="227" y="70.3">ADCs</text>
<text x="229.5" y="66.2">you</text>
<text x="234" y="66.2">need</text>
<text x="236.8" y="68.2">from</text>
<text x="239.6" y="66.2">high</text>
<text x="242.4" y="68.2">the</text>
<text x="227" y="72.3">Connect</text>
<text x="227" y="74.3">and</text>
<text x="227" y="76.4">stitching</text>
<text x="231.6" y="74.3">use</text>
<text x="235.8" y="72.3">VSSA</text>
<text x="236.1" y="74.3">proper</text>
<text x="236.4" y="76.4">between</text>
<text x="241.6" y="72.3">to</text>
<text x="244.6" y="72.3">AGND</text>
<text x="245.2" y="76.4">GND</text>
<text x="227" y="78.4">and</text>
<text x="231.6" y="78.4">AGND</text>
<text x="321.8" y="84">Place</text>
<text x="328.2" y="84">Close</text>
<text x="334.6" y="84">To</text>
<text x="337.9" y="84">Inductor</text>
<text x="22.5" y="170.2">Keeping</text>
<text x="22.5" y="172.2">(IO0-IO7)</text>
<text x="31.2" y="170.2">the</text>
<text x="33.3" y="172.2">on</text>
<text x="35.3" y="170.2">data</text>
<text x="36.7" y="172.2">the</text>
<text x="40.7" y="170.2">lines</text>
<text x="40.9" y="172.2">same</text>
<text x="22.5" y="174.3">physical</text>
<text x="22.5" y="176.3">the</text>
<text x="22.5" y="178.4">GPIO</text>
<text x="26.7" y="176.3">internal</text>
<text x="28.2" y="178.4">toggle</text>
<text x="31.5" y="174.3">port</text>
<text x="35.2" y="176.3">silicon</text>
<text x="35.3" y="178.4">timings</text>
<text x="36.5" y="174.3">(Port</text>
<text x="42.4" y="174.3">E)</text>
<text x="42.6" y="176.3">routing</text>
<text x="43.4" y="178.4">are</text>
<text x="45.6" y="174.3">ensures</text>
<text x="47.6" y="178.4">as</text>
<text x="50.5" y="176.3">and</text>
<text x="22.5" y="180.4">closely</text>
<text x="22.5" y="182.5">Route</text>
<text x="22.5" y="184.5">line.</text>
<text x="27.8" y="184.5">Match</text>
<text x="29.1" y="182.5">DQS</text>
<text x="30.4" y="180.4">matched</text>
<text x="34.1" y="182.5">exactly</text>
<text x="34.6" y="184.5">the</text>
<text x="38.7" y="184.5">lengths</text>
<text x="39.6" y="180.4">as</text>
<text x="42" y="182.5">like</text>
<text x="42.9" y="180.4">possible.</text>
<text x="46.5" y="182.5">a</text>
<text x="46.8" y="184.5">of</text>
<text x="48.8" y="182.5">data</text>
<text x="22.5" y="186.6">IO[0:7],</text>
<text x="22.5" y="188.6">within</text>
<text x="22.5" y="190.6">prevent</text>
<text x="29.3" y="188.6">±2mm</text>
<text x="30.7" y="190.6">timing</text>
<text x="31" y="186.6">CLK,</text>
<text x="36.3" y="186.6">and</text>
<text x="36.6" y="188.6">of</text>
<text x="37.8" y="190.6">skew</text>
<text x="39.7" y="188.6">each</text>
<text x="40.9" y="186.6">DQS</text>
<text x="43.4" y="190.6">during</text>
<text x="45.3" y="188.6">other</text>
<text x="45.9" y="186.6">to</text>
<text x="51.4" y="188.6">to</text>
<text x="22.5" y="192.7">high-frequency</text>
<text x="22.5" y="194.7">Ensure</text>
<text x="22.5" y="196.8">routed</text>
<text x="29.8" y="196.8">over</text>
<text x="30.1" y="194.7">all</text>
<text x="33.7" y="194.7">11</text>
<text x="34.9" y="196.8">a</text>
<text x="37.2" y="196.8">continuous,</text>
<text x="37.3" y="194.7">signals</text>
<text x="38.5" y="192.7">operations.</text>
<text x="45.2" y="194.7">are</text>
<text x="367.1" y="196.6">Double</text>
<text x="374.8" y="196.6">Check</text>
<text x="381.6" y="196.6">Load</text>
<text x="387.2" y="196.6">Capacitance</text>
<text x="22.5" y="198.8">unbroken</text>
<text x="22.5" y="200.9">adjacent</text>
<text x="22.5" y="202.9">clean</text>
<text x="28.9" y="202.9">return</text>
<text x="31.8" y="200.9">layer</text>
<text x="32.4" y="198.8">ground</text>
<text x="35.7" y="202.9">path</text>
<text x="37.6" y="200.9">to</text>
<text x="40.1" y="198.8">plane</text>
<text x="40.7" y="200.9">provide</text>
<text x="41.1" y="202.9">and</text>
<text x="45.7" y="202.9">maintain</text>
<text x="46.4" y="198.8">on</text>
<text x="48.8" y="200.9">a</text>
<text x="49.9" y="198.8">the</text>
<text x="22.5" y="205">the</text>
<text x="22.5" y="207">impedance</text>
<text x="26.7" y="205">target</text>
<text x="33.5" y="205">single-ended</text>
<text x="33.9" y="207">(typically</text>
<text x="43.9" y="207">50Ω).</text>
<text x="22.5" y="212.2">ECS</text>
<text x="22.5" y="214.3">corrected</text>
<text x="27.3" y="212.2">pin</text>
<text x="31.4" y="212.2">will</text>
<text x="32.7" y="214.3">signal,</text>
<text x="35.9" y="212.2">report</text>
<text x="40.2" y="214.3">used</text>
<text x="42.7" y="212.2">an</text>
<text x="45.8" y="214.3">to</text>
<text x="46.2" y="212.2">error</text>
<text x="48.8" y="214.3">log</text>
<text x="22.5" y="216.3">flash</text>
<text x="22.5" y="218.4">Reset</text>
<text x="22.5" y="220.4">externally</text>
<text x="28.4" y="216.3">degredation</text>
<text x="28.9" y="218.4">should</text>
<text x="33" y="220.4">toggled</text>
<text x="36.4" y="218.4">generally</text>
<text x="41.3" y="220.4">by</text>
<text x="44.6" y="220.4">the</text>
<text x="46.3" y="218.4">not</text>
<text x="48.7" y="220.4">MCU</text>
<text x="50.4" y="218.4">be</text>
<text x="22.5" y="222.4">but</text>
<text x="22.5" y="224.5">reset</text>
<text x="22.5" y="226.5">useful</text>
<text x="26.7" y="222.4">in</text>
<text x="28.4" y="224.5">or</text>
<text x="29.7" y="222.4">the</text>
<text x="31.5" y="224.5">crash</text>
<text x="33.8" y="222.4">event</text>
<text x="37.9" y="224.5">it</text>
<text x="40" y="222.4">of</text>
<text x="40.4" y="224.5">can</text>
<text x="43" y="222.4">a</text>
<text x="45" y="224.5">prove</text>
<text x="45.4" y="222.4">hard</text>
<text x="348.5" y="231.9">TVS</text>
<text x="352.9" y="231.9">diode</text>
<text x="359.2" y="231.9">for</text>
<text x="363" y="231.9">ESD</text>
<text x="367.8" y="231.9">suppression</text>
<text x="50.5" y="271.9">ESR&lt;1</text>
<text x="50.5" y="274">for</text>
<text x="50.5" y="276">capacitors</text>
<text x="58.1" y="271.9">Ohm</text>
</g>
<g font-size="1.3" fill="#0f0f0f">
<text x="63.5" y="110.4">OCTOSPI1_CLK</text>
<text x="258.9" y="162.4">OCTOSPI1_DQS</text>
<text x="260.4" y="165">FLASH_RESET</text>
<text x="259.5" y="172.6">OCTOSPI1_IO4</text>
<text x="269.2" y="170.1">ECS</text>
<text x="68.6" y="177.7">FLASH_RESET</text>
<text x="142.2" y="177.7">OCTOSPI1_IO5</text>
<text x="259.5" y="175.1">OCTOSPI1_IO5</text>
<text x="259.5" y="177.7">OCTOSPI1_IO6</text>
<text x="75" y="185.3">OCTOSPI1_CLK</text>
<text x="77.4" y="180.2">ECS</text>
<text x="142.2" y="182.8">OCTOSPI1_IO7</text>
<text x="142.2" y="180.2">OCTOSPI1_IO6</text>
<text x="142.2" y="185.3">OCTOSPI1_IO4</text>
<text x="258.9" y="182.8">OCTOSPI1_NCS</text>
<text x="259.5" y="180.2">OCTOSPI1_IO7</text>
<text x="259.5" y="185.3">OCTOSPI1_IO0</text>
<text x="142.2" y="187.8">OCTOSPI1_IO3</text>
<text x="142.2" y="190.4">OCTOSPI1_IO0</text>
<text x="259.5" y="187.8">OCTOSPI1_IO1</text>
<text x="259.5" y="190.4">OCTOSPI1_IO2</text>
<text x="74.7" y="198">OCTOSPI1_NCS</text>
<text x="142.2" y="192.9">OCTOSPI1_IO1</text>
<text x="259.5" y="192.9">OCTOSPI1_IO3</text>
<text x="336.5" y="198">NRST</text>
<text x="74.7" y="200.5">OCTOSPI1_DQS</text>
<text x="142.2" y="200.5">OCTOSPI1_IO2</text>
<text x="350.5" y="214.5">NRST</text>
</g>
<g font-size="1" fill="#a90000">
<text x="151.8" y="69.8">3</text>
<text x="151.8" y="74.9">2</text>
<text x="151.8" y="79.9">1</text>
</g>
<g font-size="1" fill="#006464">
<text x="156" y="70.6">VDD</text>
<text x="156" y="75.7">CLK_OUT</text>
<text x="156" y="80.8">GND</text>
</g>
</svg>
